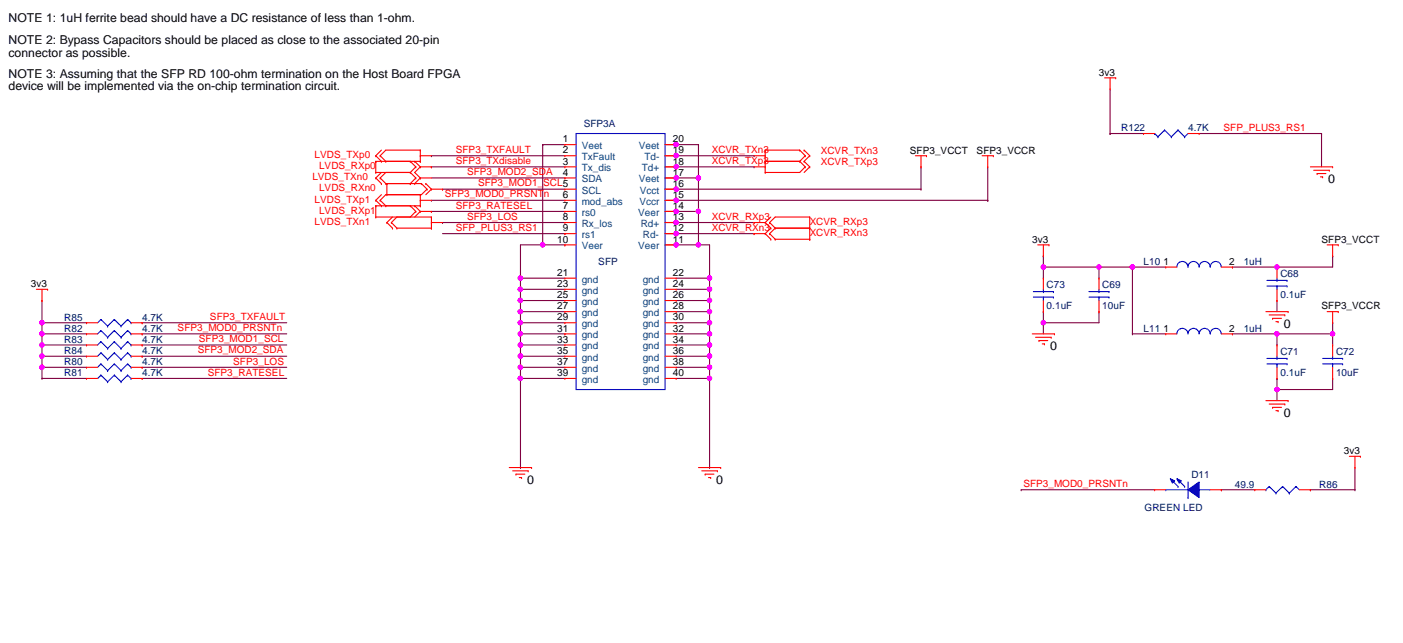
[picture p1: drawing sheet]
<svg xmlns="http://www.w3.org/2000/svg" width="243mm" height="111mm" viewBox="0 0 243 111" stroke-linecap="round" stroke-linejoin="round" font-family="sans-serif">
<path d="M94.2 25.1h.1M94.2 25.1h3.8M94.2 25.1v17.4M90.3 48.2h.1M94.2 42.5h.1M94.2 42.5h-3.9v5.7" fill="none" stroke="#800040" stroke-width=".19"/>
<circle cx="90.3" cy="48.2" r=".38" fill="#f0f"/>
<circle cx="90.3" cy="48.2" r=".38" fill="none" stroke="#f0f" stroke-width=".19"/>
<path d="M115.4 25.1h1.9M115.4 30.9h1.9M117.3 25.1h.1M117.3 30.9h.1M121.2 25.1h.1M121.2 25.1v5.8" fill="none" stroke="#800040" stroke-width=".19"/>
<circle cx="117.3" cy="30.9" r=".38" fill="#f0f"/>
<circle cx="117.3" cy="30.9" r=".38" fill="none" stroke="#f0f" stroke-width=".19"/>
<path d="M121.2 36.7h.1M121.2 30.9v5.8" fill="none" stroke="#800040" stroke-width=".19"/>
<circle cx="121.2" cy="30.9" r=".38" fill="#f0f"/>
<circle cx="121.2" cy="30.9" r=".38" fill="none" stroke="#f0f" stroke-width=".19"/>
<path d="M115.4 36.7h1.9M117.3 36.7h.1M115.4 42.5h1.9M117.3 42.5h.1" fill="none" stroke="#800040" stroke-width=".19"/>
<circle cx="117.3" cy="42.4" r=".38" fill="#f0f"/>
<circle cx="117.3" cy="42.4" r=".38" fill="none" stroke="#f0f" stroke-width=".19"/>
<path d="M123.1 48.2h.1M123.1 42.5v5.7" fill="none" stroke="#800040" stroke-width=".19"/>
<circle cx="123.1" cy="48.2" r=".38" fill="#f0f"/>
<circle cx="123.1" cy="48.2" r=".38" fill="none" stroke="#f0f" stroke-width=".19"/>
<g fill="none" stroke="#800040" stroke-width=".19">
<path d="M192.6 15.4v7.7M74.8 34.7h.1M74.8 36.7h.1M74.8 27h.1M74.8 28.9h.1M74.8 28.9h23.2M74.8 27h23.2M74.8 30.9h23.2M74.8 34.7h23.2M74.8 36.7h23.2M76.8 38.6h.1M76.8 32.8h.1"/>
<path d="M76.8 38.6h21.2M76.8 32.8h21.2M98 30.9h.1M115.4 28.9h1.9M115.4 27h1.9M115.4 38.6h1.9M115.4 34.7h1.9M115.4 32.8h1.9M117.3 28.9h.1M117.3 27h.1M117.3 38.6h.1M117.3 32.8h.1"/>
<path d="M117.3 34.7h.1M159.8 28.9h.1M159.8 28.9v3.9M171.4 34.7h.1M171.4 28.9v5.8M192.6 23.1h.1M192.6 23.1h5.8M208 23.1h21.3M229.3 23.1h.1M229.3 23.1v5.8M76.8 40.5h21.2M98 40.5h.1"/>
<path d="M115.4 40.5h1.9M117.3 40.5h.1M181 56h.1M181 56h9.7M231.2 44.4h.1M231.2 44.4v1.9"/>
</g>
<circle cx="181" cy="55.9" r=".38" fill="#f0f"/>
<circle cx="181" cy="55.9" r=".38" fill="none" stroke="#f0f" stroke-width=".19"/>
<path d="M181 54h.1M181 54v2M190.7 54h.1M190.7 54v2M221.6 57.9h.1M221.6 57.9v1.9" fill="none" stroke="#800040" stroke-width=".19"/>
<circle cx="221.5" cy="57.9" r=".38" fill="#f0f"/>
<circle cx="221.5" cy="57.9" r=".38" fill="none" stroke="#f0f" stroke-width=".19"/>
<path d="M181 56h.1M181 46.3h.1M181 46.3v1.9M181 56v1.9M181 46.3h9.7M190.7 46.3h.1M190.7 46.3v1.9M231.2 56h.1M231.2 56v1.9" fill="none" stroke="#800040" stroke-width=".19"/>
<circle cx="190.7" cy="46.3" r=".38" fill="#f0f"/>
<circle cx="190.7" cy="46.3" r=".38" fill="none" stroke="#f0f" stroke-width=".19"/>
<path d="M196.5 46.3h.1M196.5 46.3h5.8" fill="none" stroke="#800040" stroke-width=".19"/>
<circle cx="196.5" cy="46.3" r=".38" fill="#f0f"/>
<circle cx="196.5" cy="46.3" r=".38" fill="none" stroke="#f0f" stroke-width=".19"/>
<path d="M181 44.4h.1M181 44.4v1.9M190.7 46.3h.1M190.7 46.3h5.8M196.5 57.9h.1M196.5 46.3h.1M196.5 57.9h5.8M196.5 46.3v11.6" fill="none" stroke="#800040" stroke-width=".19"/>
<circle cx="181" cy="46.3" r=".38" fill="#f0f"/>
<circle cx="181" cy="46.3" r=".38" fill="none" stroke="#f0f" stroke-width=".19"/>
<path d="M213.8 46.3h.1M213.8 46.3h7.8" fill="none" stroke="#800040" stroke-width=".19"/>
<circle cx="221.5" cy="46.3" r=".38" fill="#f0f"/>
<circle cx="221.5" cy="46.3" r=".38" fill="none" stroke="#f0f" stroke-width=".19"/>
<path d="M213.8 57.9h.1M213.8 57.9h17.4M221.6 46.3h.1M221.6 57.9h.1M221.6 52.1h.1M221.6 46.3h9.6M221.6 52.1v1.9M221.6 67.5h.1M221.6 65.6h.1M221.6 65.6v3.9M231.2 65.6h.1M231.2 65.6v1.9h-9.6" fill="none" stroke="#800040" stroke-width=".19"/>
<circle cx="221.5" cy="67.5" r=".38" fill="#f0f"/>
<circle cx="221.5" cy="67.5" r=".38" fill="none" stroke="#f0f" stroke-width=".19"/>
<path d="M231.2 57.9h.1M231.2 57.9v1.9" fill="none" stroke="#800040" stroke-width=".19"/>
<circle cx="231.2" cy="57.9" r=".38" fill="#f0f"/>
<circle cx="231.2" cy="57.9" r=".38" fill="none" stroke="#f0f" stroke-width=".19"/>
<path d="M7.3 52.1h.1M7.3 56h.1M7.3 52.1v3.9M7.3 56h7.7M7.3 61.8h.1M7.3 61.8v1.9M24.7 63.7h.1M24.7 65.6h.1M24.7 63.7h25M24.7 65.6h25" fill="none" stroke="#800040" stroke-width=".19"/>
<circle cx="7.3" cy="55.9" r=".38" fill="#f0f"/>
<circle cx="7.3" cy="55.9" r=".38" fill="none" stroke="#f0f" stroke-width=".19"/>
<path d="M7.3 57.9h.1M7.3 57.9h7.7" fill="none" stroke="#800040" stroke-width=".19"/>
<circle cx="7.3" cy="57.9" r=".38" fill="#f0f"/>
<circle cx="7.3" cy="57.9" r=".38" fill="none" stroke="#f0f" stroke-width=".19"/>
<path d="M7.3 63.7h.1M7.3 63.7h7.7" fill="none" stroke="#800040" stroke-width=".19"/>
<circle cx="7.3" cy="63.7" r=".38" fill="#f0f"/>
<circle cx="7.3" cy="63.7" r=".38" fill="none" stroke="#f0f" stroke-width=".19"/>
<path d="M7.3 57.9h.1M7.3 59.8h.1M7.3 56h.1M7.3 56v5.8M7.3 59.8h7.7M7.3 63.7h.1M7.3 65.6h.1M7.3 63.7v1.9M7.3 65.6h7.7" fill="none" stroke="#800040" stroke-width=".19"/>
<circle cx="7.3" cy="59.8" r=".38" fill="#f0f"/>
<circle cx="7.3" cy="59.8" r=".38" fill="none" stroke="#f0f" stroke-width=".19"/>
<path d="M7.3 61.8h.1M7.3 61.8h7.7" fill="none" stroke="#800040" stroke-width=".19"/>
<circle cx="7.3" cy="61.7" r=".38" fill="#f0f"/>
<circle cx="7.3" cy="61.7" r=".38" fill="none" stroke="#f0f" stroke-width=".19"/>
<g fill="none" stroke="#800040" stroke-width=".19">
<path d="M117.3 25.1h3.9M121.2 25.1h.1M24.7 56h.1M24.7 57.9h.1M24.7 59.8h.1M24.7 56h25M24.7 57.9h25M24.7 59.8h25M24.7 61.8h.1M24.7 61.8h25M177.2 84.9h.1M177.2 84.9h23.1"/>
<path d="M211.9 84.9h.1M211.9 84.9h5.8M227.4 84.9h.1M227.4 84.9h7.7M235.1 84.9h.1M235.1 81.1v3.8"/>
</g>
<circle cx="117.3" cy="25.1" r=".38" fill="#f0f"/>
<circle cx="117.3" cy="25.1" r=".38" fill="none" stroke="#f0f" stroke-width=".19"/>
<path d="M117.3 40.5h13.5M130.8 40.5h.1" fill="none" stroke="#800040" stroke-width=".19"/>
<circle cx="117.3" cy="40.5" r=".38" fill="#f0f"/>
<circle cx="117.3" cy="40.5" r=".38" fill="none" stroke="#f0f" stroke-width=".19"/>
<path d="M117.3 38.6h13.5M130.8 38.6h.1" fill="none" stroke="#800040" stroke-width=".19"/>
<circle cx="117.3" cy="38.6" r=".38" fill="#f0f"/>
<circle cx="117.3" cy="38.6" r=".38" fill="none" stroke="#f0f" stroke-width=".19"/>
<path d="M117.3 27h13.5M130.8 27h.1" fill="none" stroke="#800040" stroke-width=".19"/>
<circle cx="117.3" cy="27" r=".38" fill="#f0f"/>
<circle cx="117.3" cy="27" r=".38" fill="none" stroke="#f0f" stroke-width=".19"/>
<path d="M117.3 28.9h13.5M130.8 28.9h.1" fill="none" stroke="#800040" stroke-width=".19"/>
<circle cx="117.3" cy="28.9" r=".38" fill="#f0f"/>
<circle cx="117.3" cy="28.9" r=".38" fill="none" stroke="#f0f" stroke-width=".19"/>
<path d="M117.3 34.7h54.1M171.4 34.7h.1M117.3 42.5h3.9M121.2 42.5h.1" fill="none" stroke="#800040" stroke-width=".19"/>
<circle cx="117.3" cy="34.7" r=".38" fill="#f0f"/>
<circle cx="117.3" cy="34.7" r=".38" fill="none" stroke="#f0f" stroke-width=".19"/>
<path d="M117.3 32.8h42.5M159.8 32.8h.1" fill="none" stroke="#800040" stroke-width=".19"/>
<circle cx="117.3" cy="32.8" r=".38" fill="#f0f"/>
<circle cx="117.3" cy="32.8" r=".38" fill="none" stroke="#f0f" stroke-width=".19"/>
<path d="M117.3 30.9h3.9M121.2 30.9h.1M94.2 42.5h3.8M98 42.5h.1M121.2 42.5h.1M121.2 42.5h1.9" fill="none" stroke="#800040" stroke-width=".19"/>
<circle cx="94.1" cy="42.4" r=".38" fill="#f0f"/>
<circle cx="94.1" cy="42.4" r=".38" fill="none" stroke="#f0f" stroke-width=".19"/>
<path d="M117.3 48.2h5.8M117.3 50.2h5.8M123.1 48.2h.1M123.1 50.2h.1M123.1 52.1h.1M123.1 48.2v3.9" fill="none" stroke="#800040" stroke-width=".19"/>
<circle cx="123.1" cy="50.2" r=".38" fill="#f0f"/>
<circle cx="123.1" cy="50.2" r=".38" fill="none" stroke="#f0f" stroke-width=".19"/>
<circle cx="123.1" cy="52.1" r=".38" fill="#f0f"/>
<circle cx="123.1" cy="52.1" r=".38" fill="none" stroke="#f0f" stroke-width=".19"/>
<path d="M117.3 52.1h5.8M117.3 54h5.8M123.1 52.1h.1M123.1 54h.1M123.1 56h.1M123.1 52.1v3.9" fill="none" stroke="#800040" stroke-width=".19"/>
<circle cx="123.1" cy="54" r=".38" fill="#f0f"/>
<circle cx="123.1" cy="54" r=".38" fill="none" stroke="#f0f" stroke-width=".19"/>
<circle cx="123.1" cy="55.9" r=".38" fill="#f0f"/>
<circle cx="123.1" cy="55.9" r=".38" fill="none" stroke="#f0f" stroke-width=".19"/>
<path d="M117.3 56h5.8M117.3 57.9h5.8M123.1 56h.1M123.1 57.9h.1M123.1 56v1.9" fill="none" stroke="#800040" stroke-width=".19"/>
<circle cx="123.1" cy="57.9" r=".38" fill="#f0f"/>
<circle cx="123.1" cy="57.9" r=".38" fill="none" stroke="#f0f" stroke-width=".19"/>
<path d="M123.1 59.8h.1M123.1 57.9v1.9" fill="none" stroke="#800040" stroke-width=".19"/>
<circle cx="123.1" cy="59.8" r=".38" fill="#f0f"/>
<circle cx="123.1" cy="59.8" r=".38" fill="none" stroke="#f0f" stroke-width=".19"/>
<path d="M117.3 59.8h5.8M123.1 59.8h.1M123.1 59.8v2M117.3 61.8h5.8M123.1 61.8h.1" fill="none" stroke="#800040" stroke-width=".19"/>
<circle cx="123.1" cy="61.7" r=".38" fill="#f0f"/>
<circle cx="123.1" cy="61.7" r=".38" fill="none" stroke="#f0f" stroke-width=".19"/>
<path d="M117.3 63.7h5.8M123.1 63.7h.1M123.1 61.8v1.9" fill="none" stroke="#800040" stroke-width=".19"/>
<circle cx="123.1" cy="63.7" r=".38" fill="#f0f"/>
<circle cx="123.1" cy="63.7" r=".38" fill="none" stroke="#f0f" stroke-width=".19"/>
<path d="M117.3 65.6h5.8M123.1 65.6h.1M123.1 63.7v17.4M123.1 81.1h.1" fill="none" stroke="#800040" stroke-width=".19"/>
<circle cx="123.1" cy="65.6" r=".38" fill="#f0f"/>
<circle cx="123.1" cy="65.6" r=".38" fill="none" stroke="#f0f" stroke-width=".19"/>
<path d="M90.3 65.6h.1M90.3 65.6h7.7M90.3 65.6v15.5M90.3 81.1h.1" fill="none" stroke="#800040" stroke-width=".19"/>
<circle cx="90.3" cy="65.6" r=".38" fill="#f0f"/>
<circle cx="90.3" cy="65.6" r=".38" fill="none" stroke="#f0f" stroke-width=".19"/>
<path d="M90.3 63.7h.1M90.3 65.6h.1M90.3 61.8h.1M90.3 63.7h7.7M90.3 61.8v3.8M90.3 61.8h7.7" fill="none" stroke="#800040" stroke-width=".19"/>
<circle cx="90.3" cy="61.7" r=".38" fill="#f0f"/>
<circle cx="90.3" cy="61.7" r=".38" fill="none" stroke="#f0f" stroke-width=".19"/>
<circle cx="90.3" cy="63.7" r=".38" fill="#f0f"/>
<circle cx="90.3" cy="63.7" r=".38" fill="none" stroke="#f0f" stroke-width=".19"/>
<path d="M90.3 59.8h.1M90.3 59.8h7.7" fill="none" stroke="#800040" stroke-width=".19"/>
<circle cx="90.3" cy="59.8" r=".38" fill="#f0f"/>
<circle cx="90.3" cy="59.8" r=".38" fill="none" stroke="#f0f" stroke-width=".19"/>
<path d="M90.3 59.8h.1M98 57.9h.1M98 57.9h-7.7v3.9M90.3 61.8h.1" fill="none" stroke="#800040" stroke-width=".19"/>
<circle cx="90.3" cy="57.9" r=".38" fill="#f0f"/>
<circle cx="90.3" cy="57.9" r=".38" fill="none" stroke="#f0f" stroke-width=".19"/>
<path d="M90.3 56h.1M90.3 56h7.7" fill="none" stroke="#800040" stroke-width=".19"/>
<circle cx="90.3" cy="55.9" r=".38" fill="#f0f"/>
<circle cx="90.3" cy="55.9" r=".38" fill="none" stroke="#f0f" stroke-width=".19"/>
<path d="M90.3 57.9h.1M90.3 54h.1M90.3 56v1.9M90.3 54h7.7" fill="none" stroke="#800040" stroke-width=".19"/>
<circle cx="90.3" cy="54" r=".38" fill="#f0f"/>
<circle cx="90.3" cy="54" r=".38" fill="none" stroke="#f0f" stroke-width=".19"/>
<path d="M90.3 56h.1M90.3 52.1h.1M90.3 54v2M90.3 52.1h7.7" fill="none" stroke="#800040" stroke-width=".19"/>
<circle cx="90.3" cy="52.1" r=".38" fill="#f0f"/>
<circle cx="90.3" cy="52.1" r=".38" fill="none" stroke="#f0f" stroke-width=".19"/>
<path d="M90.3 54h.1M90.3 50.2h.1M90.3 52.1h.1M90.3 48.2h.1M90.3 48.2v5.8M90.3 50.2h7.7M90.3 48.2h7.7" fill="none" stroke="#800040" stroke-width=".19"/>
<circle cx="90.3" cy="50.2" r=".38" fill="#f0f"/>
<circle cx="90.3" cy="50.2" r=".38" fill="none" stroke="#f0f" stroke-width=".19"/>
<path d="M117.3 36.7h3.9M121.2 36.7h.1" fill="none" stroke="#800040" stroke-width=".19"/>
<circle cx="117.3" cy="36.6" r=".38" fill="#f0f"/>
<circle cx="117.3" cy="36.6" r=".38" fill="none" stroke="#f0f" stroke-width=".19"/>
<circle cx="121.2" cy="36.6" r=".38" fill="#f0f"/>
<circle cx="121.2" cy="36.6" r=".38" fill="none" stroke="#f0f" stroke-width=".19"/>
<path d="M121.2 36.7v5.8M121.2 42.5h.1" fill="none" stroke="#800040" stroke-width=".19"/>
<circle cx="121.2" cy="42.4" r=".38" fill="#f0f"/>
<circle cx="121.2" cy="42.4" r=".38" fill="none" stroke="#f0f" stroke-width=".19"/>
<g fill="none" stroke="#f00" stroke-width=".19">
<path d="M191.6 13.5h2M192.6 15.4h.1M192.6 13.5v1.9M193.6 13.5h.1M65.2 28h.1M65.2 29.9h.1M65.2 35.7h.1M65.2 37.6h.1M65.2 27h.1M65.2 34.7h.1M65.2 30.9h.1M65.2 28h7.7"/>
<path d="M65.2 29.9h6M65.2 37.6h9.6M65.2 28v1.9M65.2 35.7v1.9M65.2 35.7h7.7M65.2 27l1 1M65.2 34.7l1 1M65.2 30.9l1 .9M66 27h.1M66 34.7h.1M66 30.9h.1M66 27l.9 1"/>
<path d="M66 34.7l.9 1M66 30.9l.9 .9M66.2 28h.1M66.2 35.7h.1M66.2 31.8h.1M66.2 26l-1 1M66.2 33.8l-1 .9M66.2 29.9l-1 1M66.9 28h.1M66.9 35.7h.1M66.9 31.8h.1M66.9 31.8h6.2"/>
<path d="M66.9 29.9l-.9 1M67.1 31.8h.1M67.1 33.8h.1M67.1 38.6h.1M67.1 31.8v2M67.1 38.6l1 1M67.9 38.6h.1M67.9 38.6l1 1M68.1 39.6h.1M68.1 37.6l-1 1M68.9 39.6h.1M68.9 39.6h5.9"/>
<path d="M68.9 37.6l-1 1M71.2 28h.1M71.2 35.7h.1M71.2 31.8h.1M71.2 29.9h.1M71.2 29.9l.9 1M71.2 28l.9 .9M71.2 35.7l.9 1M71.9 28h.1M71.9 35.7h.1M71.9 31.8h.1M71.9 28l1 .9"/>
<path d="M71.9 35.7l1 1M72.1 28.9h.1M72.1 36.7h.1M72.1 30.9h.1M72.1 28.9l-.9 1M72.1 36.7l-.9 .9M72.1 30.9l-.9 .9M72.9 28.9h.1M72.9 36.7h.1M72.9 28h.1M72.9 26h.1M72.9 27h.1"/>
<path d="M72.9 35.7h.1M72.9 33.8h.1M72.9 34.7h.1M72.9 30.9h.1M72.9 27h1.9M72.9 28.9h1.9M72.9 26h-6l-.9 1M72.9 28.9l-1 1 1 1M72.9 36.7l-1 .9M72.9 36.7h1.9M72.9 26v2M72.9 33.8v1.9"/>
<path d="M72.9 34.7h1.9M72.9 30.9l-1 .9M72.9 30.9h1.9M73.1 31.8h.1M73.1 31.8l1 1M73.9 31.8h.1M73.9 31.8l.9 1M74.1 32.8h.1M74.1 32.8l-1 1h-6.2l-.9 .9M74.8 32.8h.1M74.8 28.9h.1M74.8 36.7h.1"/>
<path d="M74.8 39.6h.1M74.8 37.6h.1M74.8 38.6h.1M74.8 38.6h2M74.8 32.8l-.9 1M74.8 32.8h2M74.8 37.6v2M76.8 32.8h.1M98 25.1h.1M98 27h.1M98 28.9h.1M98 30.9h.1"/>
<path d="M98 32.8h.1M98 34.7h.1M98 36.7h.1M98 38.6h.1M98 27h2M98 28.9h2M98 38.6h2M98 32.8h2M98 36.7h2M98 34.7h2M98 30.9h2M98 25.1h2"/>
<path d="M115.4 27h1.9M115.4 28.9h1.9M115.4 38.6h1.9M115.4 32.8h1.9M115.4 36.7h1.9M115.4 34.7h1.9M115.4 30.9h1.9M115.4 25.1h1.9M117.3 38.6h.1M117.3 36.7h.1M117.3 34.7h.1M117.3 32.8h.1"/>
<path d="M117.3 30.9h.1M117.3 28.9h.1M117.3 27h.1M117.3 25.1h.1M130.8 38.6h.1M130.8 27h2M130.8 28.9h2M130.8 38.6h2M132.8 26h.1M132.8 28h.1M132.8 27h.1M132.8 29.9h.1"/>
<path d="M132.8 28.9h.1M132.8 38.6h.1M132.8 26h6M132.8 28h6M132.8 26v3.9M132.8 38.6l.9 1M133.5 38.6h.1M133.5 38.6l1 1M133.7 39.6h.1M133.7 39.6l-.9 .9M133.7 37.6l-.9 1M134.5 39.6h.1"/>
<path d="M134.5 39.6h6M134.5 39.6l-1 .9M138.8 26h.1M138.8 28h.1M138.8 26l.9 1M138.8 28l.9 .9M139.5 26h.1M139.5 28h.1M139.5 26l1 1M139.5 28l1 .9M139.7 27h.1M139.7 28.9h.1"/>
<path d="M139.7 27l-.9 1M139.7 28.9l-.9 1h-6M140.5 27h.1M140.5 28.9h.1M140.5 39.6h.1M140.5 37.6h.1M140.5 27l-1 1M140.5 28.9l-1 1M140.5 37.6v3.9M140.5 37.6h-6l-1 1M158.8 27h1.9M159.8 28.9h.1"/>
<path d="M159.8 27v1.9M160.7 27h.1M170.4 27h1.9M171.4 28.9h.1M171.4 27v1.9M172.3 27h.1M198.4 23.1h.1M198.4 23.1h1.9M206.1 23.1h1.9M208 23.1h.1M227.4 28.9h3.8M227.9 29.5h2.7"/>
<path d="M228.5 30.1h.1M228.5 30.1h1.5M229.1 30.7h.4M229.5 30.7h.1M230.6 29.5h.1M231.2 28.9h.1M6.3 50.2h2M7.3 52.1h.1M7.3 50.2v1.9M8.3 50.2h.1M15 57.9h.1M15 59.8h.1"/>
<path d="M15 56h.1M15 57.9h1.9M15 59.8h1.9M15 56h1.9M22.7 57.9h2M22.7 59.8h2M22.7 56h2M24.7 57.9h.1M24.7 59.8h.1M24.7 56h.1M98 40.5h.1M98 42.5h.1"/>
<path d="M98 48.2h.1M98 50.2h.1M98 52.1h.1M98 54h.1M98 56h.1M98 57.9h.1M98 59.8h.1M98 42.5h2M98 54h2M98 50.2h2M98 57.9h2M98 40.5h2"/>
<path d="M98 59.8h2M98 48.2h2M98 52.1h2M98 56h2M115.4 42.5h1.9M115.4 54h1.9M115.4 50.2h1.9M115.4 57.9h1.9M115.4 40.5h1.9M115.4 59.8h1.9M115.4 48.2h1.9M115.4 52.1h1.9"/>
<path d="M115.4 56h1.9M117.3 42.5h.1M117.3 40.5h.1M117.3 48.2h.1M117.3 50.2h.1M117.3 52.1h.1M117.3 54h.1M117.3 56h.1M117.3 57.9h.1M117.3 59.8h.1M130.8 40.5h.1M130.8 40.5h2"/>
<path d="M132.8 40.5h.1M132.8 40.5l.9 1M133.5 40.5h.1M133.5 40.5l1 1M133.7 41.5h.1M134.5 41.5h.1M134.5 41.5h6M140.5 41.5h.1M179.1 57.9h3.8M179.7 58.5h2.7M180 42.5h2M180.3 59h.1"/>
<path d="M180.3 59h1.5M180.8 59.6h.4M181 44.4h.1M181 48.2h.1M181 54h.1M181 42.5v1.9M181 48.2v2M181 52.1v1.9M181.2 59.6h.1M182 42.5h.1M182.4 58.5h.1M182.9 57.9h.1"/>
<path d="M190.7 48.2h.1M190.7 54h.1M190.7 48.2v2M190.7 52.1v1.9M202.3 46.3h.1M202.3 57.9h.1M202.3 57.9h1.9M202.3 46.3h1.9M211.9 57.9h1.9M211.9 46.3h1.9M213.8 46.3h.1M213.8 57.9h.1"/>
<path d="M219.6 54h3.9M220.2 54.6h2.7M220.8 55.2h.1M220.8 55.2h1.5M221.4 55.8h.3M221.6 46.3h.1M221.6 52.1h.1M221.6 59.8h.1M221.6 46.3v1.9M221.6 50.2v1.9M221.6 59.8v2M221.7 55.8h.1"/>
<path d="M222.9 54.6h.1M223.5 54h.1M230.3 42.5h1.9M230.3 54h1.9M231.2 44.4h.1M231.2 56h.1M231.2 59.8h.1M231.2 42.5v1.9M231.2 54v2M231.2 59.8v2M232.2 42.5h.1M232.2 54h.1"/>
<path d="M15 61.8h.1M15 63.7h.1M15 65.6h.1M15 61.8h1.9M15 63.7h1.9M15 65.6h1.9M22.7 61.8h2M22.7 63.7h2M22.7 65.6h2M24.7 61.8h.1M24.7 63.7h.1M24.7 65.6h.1"/>
<path d="M98 61.8h.1M98 63.7h.1M98 65.6h.1M98 61.8h2M98 63.7h2M98 65.6h2M115.4 61.8h1.9M115.4 63.7h1.9M115.4 65.6h1.9M117.3 61.8h.1M117.3 63.7h.1M117.3 65.6h.1"/>
<path d="M219.6 69.5h3.9M220.2 70.1h2.7M220.8 70.6h.1M220.8 70.6h1.5M221.4 71.2h.3M221.6 65.6h.1M221.6 63.7v1.9M221.7 71.2h.1M222.9 70.1h.1M223.5 69.5h.1M231.2 65.6h.1M231.2 63.7v1.9"/>
<path d="M234.1 79.1h1.9M235.1 79.1v2M236 79.1h.1M88.4 81.1h3.8M88.9 81.6h2.7M89.5 82.2h.1M89.5 82.2h1.6M90.1 82.8h.4M90.5 82.8h.1M91.6 81.6h.1M92.2 81.1h.1M121.2 81.1h3.8"/>
<path d="M121.8 81.6h2.7M122.3 82.2h.1M122.3 82.2h1.6M122.9 82.8h.4M123.3 82.8h.1M124.5 81.6h.1M125 81.1h.1M217.7 84.9h.1M217.7 84.9h1.9M225.4 84.9h2M227.4 84.9h.1M235.1 81.1h.1"/>
</g>
<g fill="none" stroke="#00f" stroke-width=".19">
<path d="M100 23.1h15.4v44.4h-15.4zM200.3 23.1h.1M200.3 23.1l.6 .6M200.9 23.7h.1M202.1 22.6h.1M202.1 22.6l1.1 1.1M202.1 22.6l-1.2 1.1M203.2 23.7h.1M204.4 22.6h.1M204.4 22.6l1.1 1.1M204.4 22.6l-1.2 1.1M205.5 23.7h.1"/>
<path d="M206.1 23.1l-.6 .6M17.5 57.3h.1M17.5 59.2h.1M17.5 55.4h.1M17.5 57.3l-.6 .6M17.5 57.3l1.2 1.2M17.5 59.2l-.6 .6M17.5 59.2l1.2 1.2M17.5 55.4l-.6 .6M17.5 55.4l1.2 1.1M18.7 58.5h.1M18.7 56.5h.1"/>
<path d="M19.8 57.3h.1M19.8 59.2h.1M19.8 55.4h.1M19.8 57.3l-1.1 1.2M19.8 57.3l1.2 1.2M19.8 59.2l-1.1 1.2M19.8 59.2l1.2 1.2M19.8 55.4l-1.1 1.1M19.8 55.4l1.2 1.1M21 58.5h.1M21 56.5h.1M22.1 57.3h.1"/>
<path d="M22.1 59.2h.1M22.1 55.4h.1M22.1 57.3l-1.1 1.2M22.1 57.3l.6 .6M22.1 59.2l-1.1 1.2M22.1 59.2l.6 .6M22.1 55.4l-1.1 1.1M22.1 55.4l.6 .6M22.7 57.9h.1M22.7 59.8h.1M22.7 56h.1M179.3 51.5h3.5"/>
<path d="M179.3 50.6h3.5M181 50.6h.1M181 51.5h.1M181 50.2v.4M181 51.5v.6M182.8 51.5h.1M182.8 50.6h.1M188.9 51.5h3.5M188.9 50.6h3.5M190.7 50.6h.1M190.7 51.5h.1M190.7 50.2v.4"/>
<path d="M190.7 51.5v.6M192.4 51.5h.1M192.4 50.6h.1M204.2 46.3a.96 .96 0 0 1 .9-1 .96 .96 0 0 1 1 1 .96 .96 0 0 1 1-1 .96 .96 0 0 1 .9 1M204.2 57.9a.96 .96 0 0 1 .9-1 .96 .96 0 0 1 1 1 .96 .96 0 0 1 1-1 .96 .96 0 0 1 .9 1M208 46.3a.95 .95 0 0 1 1-1 .95 .95 0 0 1 1 1 .96 .96 0 0 1 .9-1 .96 .96 0 0 1 1 1M208 57.9a.95 .95 0 0 1 1-1 .95 .95 0 0 1 1 1 .96 .96 0 0 1 .9-1 .96 .96 0 0 1 1 1M219.8 49.6h3.5M219.8 48.6h3.5M221.6 48.6h.1M221.6 49.6h.1M221.6 48.2v.4"/>
<path d="M221.6 49.6v.6M223.3 49.6h.1M223.3 48.6h.1M17.5 61.2h.1M17.5 63.1h.1M17.5 65h.1M17.5 61.2l-.6 .6M17.5 61.2l1.2 1.1M17.5 63.1l-.6 .6M17.5 63.1l1.2 1.2M17.5 65l-.6 .6M17.5 65l1.2 1.2"/>
<path d="M18.7 60.4h.1M18.7 62.3h.1M18.7 64.3h.1M18.7 66.2h.1M19.8 61.2h.1M19.8 63.1h.1M19.8 65h.1M19.8 61.2l-1.1 1.1M19.8 61.2l1.2 1.1M19.8 63.1l-1.1 1.2M19.8 63.1l1.2 1.2M19.8 65l-1.1 1.2"/>
<path d="M19.8 65l1.2 1.2M21 60.4h.1M21 62.3h.1M21 64.3h.1M21 66.2h.1M22.1 61.2h.1M22.1 63.1h.1M22.1 65h.1M22.1 61.2l-1.1 1.1M22.1 61.2l.6 .6M22.1 63.1l-1.1 1.2M22.1 63.1l.6 .6"/>
<path d="M22.1 65l-1.1 1.2M22.1 65l.6 .6M22.7 61.8h.1M22.7 63.7h.1M22.7 65.6h.1M219.8 63.1h3.5M219.8 62.1h3.5M221.6 62.1h.1M221.6 63.1h.1M221.6 61.8v.3M221.6 63.1v.6M223.3 63.1h.1"/>
<path d="M223.3 62.1h.1M229.5 63.1h3.4M229.5 62.1h3.4M231.2 62.1h.1M231.2 63.1h.1M231.2 61.8v.3M231.2 63.1v.6M232.9 63.1h.1M232.9 62.1h.1M202.3 84.9h.1M202.3 84.9h3.8M206.1 86.3h.1"/>
<path d="M206.1 83.6v2.7M208 84.9h.1M208 84.9h2M219.6 84.9h.1M220.2 84.3h.1M220.2 84.3l1.2 1.2M220.2 84.3l-.6 .6M221.4 85.5h.1M222.5 84.3h.1M222.5 84.3l1.2 1.2M222.5 84.3l-1.1 1.2M223.7 85.5h.1"/>
<path d="M224.8 84.3h.1M224.8 84.3l.6 .6M224.8 84.3l-1.1 1.2"/>
</g>
<path d="M206.1 84.9l1.9-1.3v2.7z" fill-rule="evenodd" fill="#00f"/>
<path d="M206.1 84.9l1.9-1.3v2.7z" fill="none" stroke="#00f" stroke-width=".19"/>
<path d="M203 83l.8 .4-.4 .3z" fill-rule="evenodd" fill="#00f"/>
<path d="M203 83l.8 .4-.4 .3z" fill="none" stroke="#00f" stroke-width=".19"/>
<path d="M204.2 83l.8 .4-.4 .3z" fill-rule="evenodd" fill="#00f"/>
<path d="M203.2 83.2l1.2 1.1M204.2 83l.8 .4-.4 .3zM204.4 84.3h.1M204.4 83.2l1.1 1.1M205.5 84.3h.1" fill="none" stroke="#00f" stroke-width=".19"/>
<path d="M200.3 84.9h.1M200.3 84.9h2M210 84.9h1.9M211.9 84.9h.1" fill="none" stroke="#f00" stroke-width=".19"/>
<circle cx="90.3" cy="48.2" r=".38" fill="#f0f"/>
<circle cx="90.3" cy="48.2" r=".38" fill="none" stroke="#f0f" stroke-width=".19"/>
<circle cx="117.3" cy="30.9" r=".38" fill="#f0f"/>
<circle cx="117.3" cy="30.9" r=".38" fill="none" stroke="#f0f" stroke-width=".19"/>
<circle cx="121.2" cy="30.9" r=".38" fill="#f0f"/>
<circle cx="121.2" cy="30.9" r=".38" fill="none" stroke="#f0f" stroke-width=".19"/>
<circle cx="117.3" cy="42.4" r=".38" fill="#f0f"/>
<circle cx="117.3" cy="42.4" r=".38" fill="none" stroke="#f0f" stroke-width=".19"/>
<circle cx="123.1" cy="48.2" r=".38" fill="#f0f"/>
<circle cx="123.1" cy="48.2" r=".38" fill="none" stroke="#f0f" stroke-width=".19"/>
<circle cx="181" cy="55.9" r=".38" fill="#f0f"/>
<circle cx="181" cy="55.9" r=".38" fill="none" stroke="#f0f" stroke-width=".19"/>
<circle cx="221.5" cy="57.9" r=".38" fill="#f0f"/>
<circle cx="221.5" cy="57.9" r=".38" fill="none" stroke="#f0f" stroke-width=".19"/>
<circle cx="190.7" cy="46.3" r=".38" fill="#f0f"/>
<circle cx="190.7" cy="46.3" r=".38" fill="none" stroke="#f0f" stroke-width=".19"/>
<circle cx="196.5" cy="46.3" r=".38" fill="#f0f"/>
<circle cx="196.5" cy="46.3" r=".38" fill="none" stroke="#f0f" stroke-width=".19"/>
<circle cx="181" cy="46.3" r=".38" fill="#f0f"/>
<circle cx="181" cy="46.3" r=".38" fill="none" stroke="#f0f" stroke-width=".19"/>
<circle cx="221.5" cy="46.3" r=".38" fill="#f0f"/>
<circle cx="221.5" cy="46.3" r=".38" fill="none" stroke="#f0f" stroke-width=".19"/>
<circle cx="221.5" cy="67.5" r=".38" fill="#f0f"/>
<circle cx="221.5" cy="67.5" r=".38" fill="none" stroke="#f0f" stroke-width=".19"/>
<circle cx="231.2" cy="57.9" r=".38" fill="#f0f"/>
<circle cx="231.2" cy="57.9" r=".38" fill="none" stroke="#f0f" stroke-width=".19"/>
<circle cx="7.3" cy="55.9" r=".38" fill="#f0f"/>
<circle cx="7.3" cy="55.9" r=".38" fill="none" stroke="#f0f" stroke-width=".19"/>
<circle cx="7.3" cy="57.9" r=".38" fill="#f0f"/>
<circle cx="7.3" cy="57.9" r=".38" fill="none" stroke="#f0f" stroke-width=".19"/>
<circle cx="7.3" cy="63.7" r=".38" fill="#f0f"/>
<circle cx="7.3" cy="63.7" r=".38" fill="none" stroke="#f0f" stroke-width=".19"/>
<circle cx="7.3" cy="59.8" r=".38" fill="#f0f"/>
<circle cx="7.3" cy="59.8" r=".38" fill="none" stroke="#f0f" stroke-width=".19"/>
<circle cx="7.3" cy="61.7" r=".38" fill="#f0f"/>
<circle cx="7.3" cy="61.7" r=".38" fill="none" stroke="#f0f" stroke-width=".19"/>
<circle cx="117.3" cy="25.1" r=".38" fill="#f0f"/>
<circle cx="117.3" cy="25.1" r=".38" fill="none" stroke="#f0f" stroke-width=".19"/>
<circle cx="117.3" cy="40.5" r=".38" fill="#f0f"/>
<circle cx="117.3" cy="40.5" r=".38" fill="none" stroke="#f0f" stroke-width=".19"/>
<circle cx="117.3" cy="38.6" r=".38" fill="#f0f"/>
<circle cx="117.3" cy="38.6" r=".38" fill="none" stroke="#f0f" stroke-width=".19"/>
<circle cx="117.3" cy="27" r=".38" fill="#f0f"/>
<circle cx="117.3" cy="27" r=".38" fill="none" stroke="#f0f" stroke-width=".19"/>
<circle cx="117.3" cy="28.9" r=".38" fill="#f0f"/>
<circle cx="117.3" cy="28.9" r=".38" fill="none" stroke="#f0f" stroke-width=".19"/>
<circle cx="117.3" cy="34.7" r=".38" fill="#f0f"/>
<circle cx="117.3" cy="34.7" r=".38" fill="none" stroke="#f0f" stroke-width=".19"/>
<circle cx="117.3" cy="32.8" r=".38" fill="#f0f"/>
<circle cx="117.3" cy="32.8" r=".38" fill="none" stroke="#f0f" stroke-width=".19"/>
<circle cx="94.1" cy="42.4" r=".38" fill="#f0f"/>
<circle cx="94.1" cy="42.4" r=".38" fill="none" stroke="#f0f" stroke-width=".19"/>
<circle cx="123.1" cy="50.2" r=".38" fill="#f0f"/>
<circle cx="123.1" cy="50.2" r=".38" fill="none" stroke="#f0f" stroke-width=".19"/>
<circle cx="123.1" cy="52.1" r=".38" fill="#f0f"/>
<circle cx="123.1" cy="52.1" r=".38" fill="none" stroke="#f0f" stroke-width=".19"/>
<circle cx="123.1" cy="54" r=".38" fill="#f0f"/>
<circle cx="123.1" cy="54" r=".38" fill="none" stroke="#f0f" stroke-width=".19"/>
<circle cx="123.1" cy="55.9" r=".38" fill="#f0f"/>
<circle cx="123.1" cy="55.9" r=".38" fill="none" stroke="#f0f" stroke-width=".19"/>
<circle cx="123.1" cy="57.9" r=".38" fill="#f0f"/>
<circle cx="123.1" cy="57.9" r=".38" fill="none" stroke="#f0f" stroke-width=".19"/>
<circle cx="123.1" cy="59.8" r=".38" fill="#f0f"/>
<circle cx="123.1" cy="59.8" r=".38" fill="none" stroke="#f0f" stroke-width=".19"/>
<circle cx="123.1" cy="61.7" r=".38" fill="#f0f"/>
<circle cx="123.1" cy="61.7" r=".38" fill="none" stroke="#f0f" stroke-width=".19"/>
<circle cx="123.1" cy="63.7" r=".38" fill="#f0f"/>
<circle cx="123.1" cy="63.7" r=".38" fill="none" stroke="#f0f" stroke-width=".19"/>
<circle cx="123.1" cy="65.6" r=".38" fill="#f0f"/>
<circle cx="123.1" cy="65.6" r=".38" fill="none" stroke="#f0f" stroke-width=".19"/>
<circle cx="90.3" cy="65.6" r=".38" fill="#f0f"/>
<circle cx="90.3" cy="65.6" r=".38" fill="none" stroke="#f0f" stroke-width=".19"/>
<circle cx="90.3" cy="61.7" r=".38" fill="#f0f"/>
<circle cx="90.3" cy="61.7" r=".38" fill="none" stroke="#f0f" stroke-width=".19"/>
<circle cx="90.3" cy="63.7" r=".38" fill="#f0f"/>
<circle cx="90.3" cy="63.7" r=".38" fill="none" stroke="#f0f" stroke-width=".19"/>
<circle cx="90.3" cy="59.8" r=".38" fill="#f0f"/>
<circle cx="90.3" cy="59.8" r=".38" fill="none" stroke="#f0f" stroke-width=".19"/>
<circle cx="90.3" cy="57.9" r=".38" fill="#f0f"/>
<circle cx="90.3" cy="57.9" r=".38" fill="none" stroke="#f0f" stroke-width=".19"/>
<circle cx="90.3" cy="55.9" r=".38" fill="#f0f"/>
<circle cx="90.3" cy="55.9" r=".38" fill="none" stroke="#f0f" stroke-width=".19"/>
<circle cx="90.3" cy="54" r=".38" fill="#f0f"/>
<circle cx="90.3" cy="54" r=".38" fill="none" stroke="#f0f" stroke-width=".19"/>
<circle cx="90.3" cy="52.1" r=".38" fill="#f0f"/>
<circle cx="90.3" cy="52.1" r=".38" fill="none" stroke="#f0f" stroke-width=".19"/>
<circle cx="90.3" cy="50.2" r=".38" fill="#f0f"/>
<circle cx="90.3" cy="50.2" r=".38" fill="none" stroke="#f0f" stroke-width=".19"/>
<circle cx="117.3" cy="36.6" r=".38" fill="#f0f"/>
<circle cx="117.3" cy="36.6" r=".38" fill="none" stroke="#f0f" stroke-width=".19"/>
<circle cx="121.2" cy="36.6" r=".38" fill="#f0f"/>
<circle cx="121.2" cy="36.6" r=".38" fill="none" stroke="#f0f" stroke-width=".19"/>
<circle cx="121.2" cy="42.4" r=".38" fill="#f0f"/>
<circle cx="121.2" cy="42.4" r=".38" fill="none" stroke="#f0f" stroke-width=".19"/>
<g font-size="2.1">
<text x="1.5" y="3.8">NOTE 1: 1uH ferrite bead should have a DC resistance of less than 1-ohm.</text>
<text x="1.5" y="7.7">NOTE 2: Bypass Capacitors should be placed as close to the associated 20-pin</text>
<text x="1.5" y="9.9">connector as possible.</text>
<text x="1.5" y="13.5">NOTE 3: Assuming that the SFP RD 100-ohm termination on the Host Board FPGA</text>
<text x="1.5" y="15.6">device will be implemented via the on-chip termination circuit.</text>
<text x="230.4" y="31.8">0</text>
<text x="222.7" y="56.9">0</text>
<text x="182.2" y="60.8">0</text>
<text x="222.7" y="72.3">0</text>
<text x="91.4" y="83.9">0</text>
<text x="124.3" y="83.9">0</text>
</g>
<g font-size="1.7">
<text x="190.7" y="13.1">3v3</text>
<text x="97.6" y="24.7">1</text>
<text x="97.6" y="26.6">2</text>
<text x="97.6" y="28.5">3</text>
<text x="116.7" y="28.5">18</text>
<text x="116.7" y="26.6">19</text>
<text x="116.7" y="24.7">20</text>
<text x="157.9" y="26.6">SFP3_VCCT</text>
<text x="169.4" y="26.6">SFP3_VCCR</text>
<text x="97.6" y="30.5">4</text>
<text x="97.6" y="34.3">6</text>
<text x="116.7" y="34.3">15</text>
<text x="116.7" y="32.4">16</text>
<text x="116.7" y="30.5">17</text>
<text x="97.6" y="36.3">7</text>
<text x="97.6" y="38.2">8</text>
<text x="97.6" y="40.1">9</text>
<text x="116.7" y="40.1">12</text>
<text x="116.7" y="38.2">13</text>
<text x="116.7" y="36.3">14</text>
<text x="96.7" y="42.1">10</text>
<text x="96.7" y="47.8">21</text>
<text x="116.7" y="42.1">11</text>
<text x="116.7" y="47.8">22</text>
<text x="179.1" y="42.1">3v3</text>
<text x="201.8" y="45.9">1</text>
<text x="213.3" y="45.9">2</text>
<text x="229.3" y="42.1">SFP3_VCCT</text>
<text x="5.4" y="49.8">3v3</text>
<text x="96.7" y="49.8">23</text>
<text x="96.7" y="51.7">25</text>
<text x="96.7" y="53.6">27</text>
<text x="116.7" y="49.8">24</text>
<text x="116.7" y="51.7">26</text>
<text x="116.7" y="53.6">28</text>
<text x="229.3" y="53.7">SFP3_VCCR</text>
<text x="96.7" y="55.6">29</text>
<text x="96.7" y="57.5">31</text>
<text x="96.7" y="59.4">33</text>
<text x="116.7" y="55.6">30</text>
<text x="116.7" y="57.5">32</text>
<text x="116.7" y="59.4">34</text>
<text x="201.8" y="57.5">1</text>
<text x="213.3" y="57.5">2</text>
<text x="96.7" y="61.4">35</text>
<text x="96.7" y="63.3">37</text>
<text x="96.7" y="65.2">39</text>
<text x="116.7" y="61.4">36</text>
<text x="116.7" y="63.3">38</text>
<text x="116.7" y="65.2">40</text>
<text x="233.1" y="78.7">3v3</text>
</g>
<g font-size="1.7" fill="#000080">
<text x="101.3" y="22">SFP3A</text>
<text x="194.5" y="22.7">R122</text>
<text x="206.1" y="22.7">4.7K</text>
<text x="103.8" y="45.9">SFP</text>
<text x="198.4" y="45.9">L10</text>
<text x="215.8" y="45.9">1uH</text>
<text x="181.6" y="50">C73</text>
<text x="181.6" y="53.7">0.1uF</text>
<text x="191.2" y="50">C69</text>
<text x="191.2" y="53.7">10uF</text>
<text x="222.1" y="48">C68</text>
<text x="222.1" y="51.7">0.1uF</text>
<text x="11.1" y="57.5">R82</text>
<text x="11.1" y="59.4">R83</text>
<text x="11.1" y="55.6">R85</text>
<text x="24.7" y="57.5">4.7K</text>
<text x="24.7" y="59.4">4.7K</text>
<text x="24.7" y="55.6">4.7K</text>
<text x="198.4" y="57.5">L11</text>
<text x="215.8" y="57.5">1uH</text>
<text x="11.1" y="61.4">R84</text>
<text x="11.1" y="63.3">R80</text>
<text x="11.1" y="65.2">R81</text>
<text x="24.7" y="61.4">4.7K</text>
<text x="24.7" y="63.3">4.7K</text>
<text x="24.7" y="65.2">4.7K</text>
<text x="222.1" y="61.6">C71</text>
<text x="222.1" y="65.2">0.1uF</text>
<text x="231.8" y="61.6">C72</text>
<text x="231.8" y="65.2">10uF</text>
<text x="206.7" y="82.8">D11</text>
<text x="198.6" y="88.6">GREEN LED</text>
<text x="214.2" y="84.5">49.9</text>
<text x="228.9" y="84.5">R86</text>
</g>
<g font-size="1.7" fill="#f00">
<text x="212.3" y="22.7">SFP_PLUS3_RS1</text>
<text x="54.6" y="27.4">LVDS_TXp0</text>
<text x="55.4" y="29.3">LVDS_RXp0</text>
<text x="79.1" y="26.5">SFP3_TXFAULT</text>
<text x="79.1" y="28.4">SFP3_TXdisable</text>
<text x="123.5" y="26.5">XCVR_TXn3</text>
<text x="123.5" y="28.4">XCVR_TXp3</text>
<text x="142.4" y="26.6">XCVR_TXn3</text>
<text x="142.4" y="28.5">XCVR_TXp3</text>
<text x="54.2" y="31.3">LVDS_TXn0</text>
<text x="54.6" y="35.1">LVDS_TXp1</text>
<text x="55.4" y="33.2">LVDS_RXn0</text>
<text x="77.2" y="34.2">SFP3_MOD0_PRSNTn</text>
<text x="81" y="30.4">SFP3_MOD2_SDA</text>
<text x="83" y="32.3">SFP3_MOD1_SCL5</text>
<text x="54.6" y="39">LVDS_TXn1</text>
<text x="55.4" y="37">LVDS_RXp1</text>
<text x="79.1" y="36.2">SFP3_RATESEL</text>
<text x="79.1" y="40">SFP_PLUS3_RS1</text>
<text x="81" y="38.1">SFP3_LOS</text>
<text x="123.5" y="40">XCVR_RXn3</text>
<text x="123.5" y="38.1">XCVR_RXp3</text>
<text x="140.5" y="40.9">XCVR_RXn3</text>
<text x="140.5" y="39">XCVR_RXp3</text>
<text x="30.8" y="57.4">SFP3_MOD0_PRSNTn</text>
<text x="34.5" y="59.3">SFP3_MOD1_SCL</text>
<text x="36.4" y="55.5">SFP3_TXFAULT</text>
<text x="34.3" y="61.3">SFP3_MOD2_SDA</text>
<text x="36.1" y="65.1">SFP3_RATESEL</text>
<text x="40.5" y="63.2">SFP3_LOS</text>
<text x="177.5" y="84.4">SFP3_MOD0_PRSNTn</text>
</g>
<g font-size="1.7" fill="#004080">
<text x="100.9" y="25.9">Veet</text>
<text x="100.9" y="27.8">TxFault</text>
<text x="100.9" y="29.7">Tx_dis</text>
<text x="110.8" y="25.9">Veet</text>
<text x="111.4" y="29.7">Td+</text>
<text x="111.8" y="27.8">Td-</text>
<text x="100.9" y="31.6">SDA</text>
<text x="100.9" y="33.6">SCL</text>
<text x="100.9" y="35.5">mod_abs</text>
<text x="110.8" y="31.6">Veet</text>
<text x="110.9" y="35.5">Vccr</text>
<text x="111" y="33.6">Vcct</text>
<text x="100.9" y="37.4">rs0</text>
<text x="100.9" y="39.4">Rx_los</text>
<text x="100.9" y="41.3">rs1</text>
<text x="110.7" y="37.4">Veer</text>
<text x="111.2" y="39.4">Rd+</text>
<text x="111.5" y="41.3">Rd-</text>
<text x="100.9" y="43.2">Veer</text>
<text x="110.7" y="43.2">Veer</text>
<text x="100.9" y="49">gnd</text>
<text x="100.9" y="50.9">gnd</text>
<text x="100.9" y="52.9">gnd</text>
<text x="111.5" y="49">gnd</text>
<text x="111.5" y="50.9">gnd</text>
<text x="111.5" y="52.9">gnd</text>
<text x="100.9" y="54.8">gnd</text>
<text x="100.9" y="56.7">gnd</text>
<text x="100.9" y="58.7">gnd</text>
<text x="111.5" y="54.8">gnd</text>
<text x="111.5" y="56.7">gnd</text>
<text x="111.5" y="58.7">gnd</text>
<text x="100.9" y="60.6">gnd</text>
<text x="100.9" y="62.5">gnd</text>
<text x="100.9" y="64.5">gnd</text>
<text x="111.5" y="60.6">gnd</text>
<text x="111.5" y="62.5">gnd</text>
<text x="111.5" y="64.5">gnd</text>
<text x="100.9" y="66.4">gnd</text>
<text x="111.5" y="66.4">gnd</text>
</g>
</svg>
